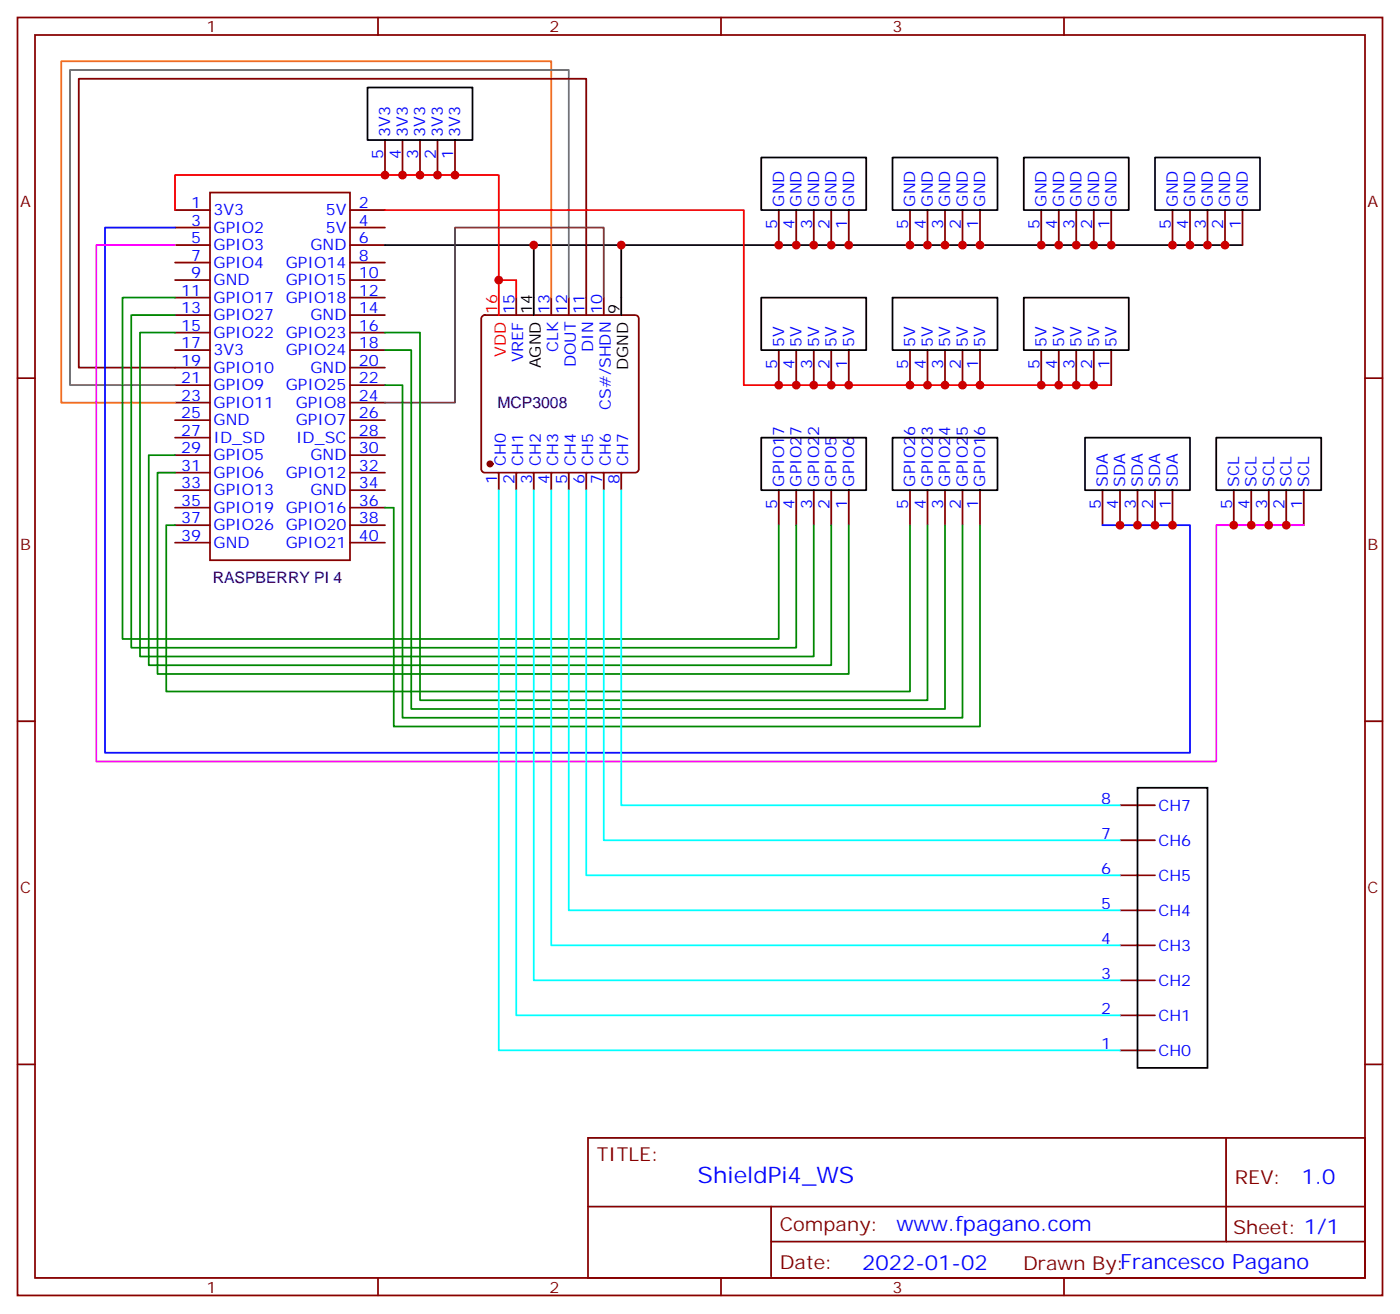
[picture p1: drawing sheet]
<svg xmlns="http://www.w3.org/2000/svg" width="282mm" height="265mm" viewBox="0 0 282 265" stroke-linecap="round" stroke-linejoin="round" font-family="sans-serif">
<g fill="none" stroke="#870000" stroke-width=".35">
<path d="M3.5 3.5h275.2v257.6h-275.2zM7.1 7.1h268.1v250.4h-268.1zM76.2 3.5v3.6M145.3 3.5v3.6M214.5 3.5v3.6M42.3 38.8h28.3v74.1h-28.3zM77.6 28.2v7.1M81.1 28.2v7.1M84.7 28.2v7.1M88.2 28.2v7.1M91.7 28.2v7.1M35.3 42.3h7"/>
<path d="M35.3 45.9h7M35.3 49.4h7M35.3 52.9h7M35.3 56.4h7M35.3 60h7M70.6 42.3h7M70.6 45.9h7M70.6 49.4h7M70.6 52.9h7M70.6 56.4h7M70.6 60h7M104.1 60v3.5"/>
<path d="M111.1 60v3.5M114.7 60v3.5M118.2 60v3.5M121.7 60v3.5M157 42.3v7.1M160.5 42.3v7.1M164 42.3v7.1M167.6 42.3v7.1M171.1 42.3v7.1M183.4 42.3v7.1M187 42.3v7.1M190.5 42.3v7.1"/>
<path d="M194 42.3v7.1M197.6 42.3v7.1M209.9 42.3v7.1M213.4 42.3v7.1M217 42.3v7.1M220.5 42.3v7.1M224 42.3v7.1M236.4 42.3v7.1M239.9 42.3v7.1M243.4 42.3v7.1M246.9 42.3v7.1M250.5 42.3v7.1"/>
<path d="M3.5 76.2h3.6M35.3 63.5h7M35.3 67h7M35.3 70.6h7M35.3 74.1h7M35.3 77.6h7M70.6 63.5h7M70.6 67h7M70.6 70.6h7M70.6 74.1h7M70.6 77.6h7M97.2 63.7l.5-.2h30.4a.71 .71 0 0 1 .7 .7v30.3a.76 .76 0 0 1-.7 .7h-30.4a.76 .76 0 0 1-.7-.7v-30.3z"/>
<path d="M157 70.6v7M160.5 70.6v7M164 70.6v7M167.6 70.6v7M171.1 70.6v7M183.4 70.6v7M187 70.6v7M190.5 70.6v7M194 70.6v7M197.6 70.6v7M209.9 70.6v7M213.4 70.6v7"/>
<path d="M217 70.6v7M220.5 70.6v7M224 70.6v7M275.2 76.2h3.5M35.3 81.1h7M35.3 84.7h7M35.3 88.2h7M35.3 91.7h7M35.3 95.2h7M35.3 98.8h7M70.6 81.1h7M70.6 84.7h7"/>
<path d="M70.6 88.2h7M70.6 91.7h7M70.6 95.2h7M70.6 98.8h7M100.5 95.2v3.6M104.1 95.2v3.6M107.6 95.2v3.6M111.1 95.2v3.6M114.7 95.2v3.6M118.2 95.2v3.6M121.7 95.2v3.6M125.2 95.2v3.6"/>
<path d="M157 98.8v7M160.5 98.8v7M164 98.8v7M167.6 98.8v7M171.1 98.8v7M183.4 98.8v7M187 98.8v7M190.5 98.8v7M194 98.8v7M197.6 98.8v7M222.2 98.8v7M225.8 98.8v7"/>
<path d="M229.3 98.8v7M232.8 98.8v7M236.4 98.8v7M248.7 98.8v7M252.2 98.8v7M255.8 98.8v7M259.3 98.8v7M262.8 98.8v7M35.3 102.3h7M35.3 105.8h7M35.3 109.4h7M70.6 102.3h7"/>
<path d="M70.6 105.8h7M70.6 109.4h7M3.5 145.3h3.6M275.2 145.3h3.5M225.8 176.4h7M225.8 169.3h7M225.8 162.3h7M225.8 197.6h7M225.8 190.5h7M225.8 183.4h7M3.5 214.5h3.6M225.8 211.7h7"/>
<path d="M225.8 204.6h7M275.2 214.5h3.5M118.5 229.3h156.7v28.2h-156.7zM247.2 229.3v20.9M76.2 257.5v3.6M118.6 243.2h156.4M145.3 257.5v3.6M155.4 250.2h119.6M155.4 243.2v14.1M214.5 257.5v3.6"/>
</g>
<g fill="none" stroke="#000" stroke-width=".35">
<path d="M74.1 17.6h21.1v10.6h-21.1zM153.5 31.7h21.1v10.6h-21.1zM179.9 31.7h21.2v10.6h-21.2zM206.4 31.7h21.1v10.6h-21.1zM232.8 31.7h21.2v10.6h-21.2zM77.6 49.4h172.9M107.6 49.4v14.1M125.2 49.4v14.1M153.5 60h21.1v10.6h-21.1zM179.9 60h21.2v10.6h-21.2zM206.4 60h21.1v10.6h-21.1zM153.5 88.2h21.1v10.6h-21.1z"/>
<path d="M179.9 88.2h21.2v10.6h-21.2zM218.7 88.2h21.2v10.6h-21.2zM245.2 88.2h21.1v10.6h-21.1zM229.3 158.7h14.1v56.5h-14.1z"/>
</g>
<circle cx="98.8" cy="93.5" r=".53" fill="#870000" stroke="#870000" stroke-width=".35"/>
<path d="M35.3 42.3v-7h65.2v28.2M77.6 42.3h72.3v35.3h74.1M100.5 56.4h3.6v3.6" fill="none" stroke="#f00" stroke-width=".35"/>
<path d="M111.1 60v-47.7h-98.8v68.8h23" fill="none" stroke="#f60" stroke-width=".35"/>
<path d="M114.7 60v-45.9h-100.6v63.5h21.2" fill="none" stroke="#666" stroke-width=".35"/>
<path d="M118.2 60v-44.1h-102.3v58.2h19.4" fill="none" stroke="#600" stroke-width=".35"/>
<path d="M121.7 60v-14.1h-30v35.2h-14.1" fill="none" stroke="#633" stroke-width=".35"/>
<path d="M35.3 45.9h-14.1v105.8h218.7v-45.9h-17.7" fill="none" stroke="#00f" stroke-width=".35"/>
<path d="M35.3 49.4h-15.9v104.1h225.8v-47.7h17.6" fill="none" stroke="#f0f" stroke-width=".35"/>
<path d="M35.3 60h-10.6v68.8h132.3v-23M35.3 63.5h-8.8v67h134v-24.7M35.3 67h-7.1v65.3h135.8v-26.5M77.6 67h7.1v74.1h102.3v-35.3M77.6 70.6h5.3v72.3h107.6v-37.1M77.6 77.6h3.5v67h112.9v-38.8M35.3 91.7h-5.3v42.4h137.6v-28.3M35.3 95.2h-3.6v40.6h139.4v-30M35.3 105.8h-1.8v33.5h149.9v-33.5M77.6 102.3h1.8v44.1h118.2v-40.6" fill="none" stroke="#008700" stroke-width=".35"/>
<path d="M100.5 98.8v112.9h125.3M104.1 98.8v105.8h121.7M107.6 98.8v98.8h118.2M111.1 98.8v91.7h114.7M114.7 98.8v84.6h111.1M118.2 98.8v77.6h107.6M121.7 98.8v70.5h104.1M125.2 98.8v63.5h100.6" fill="none" stroke="#0ff" stroke-width=".35"/>
<g fill="#c00">
<circle cx="125.2" cy="49.4" r=".88"/>
<circle cx="107.6" cy="49.4" r=".88"/>
<circle cx="100.5" cy="56.4" r=".88"/>
<circle cx="91.7" cy="35.3" r=".88"/>
<circle cx="88.2" cy="35.3" r=".88"/>
<circle cx="84.7" cy="35.3" r=".88"/>
<circle cx="81.1" cy="35.3" r=".88"/>
<circle cx="77.6" cy="35.3" r=".88"/>
<circle cx="171.1" cy="49.4" r=".88"/>
<circle cx="167.6" cy="49.4" r=".88"/>
<circle cx="164" cy="49.4" r=".88"/>
<circle cx="160.5" cy="49.4" r=".88"/>
<circle cx="157" cy="49.4" r=".88"/>
<circle cx="197.6" cy="49.4" r=".88"/>
<circle cx="194" cy="49.4" r=".88"/>
<circle cx="190.5" cy="49.4" r=".88"/>
<circle cx="187" cy="49.4" r=".88"/>
<circle cx="183.4" cy="49.4" r=".88"/>
<circle cx="220.5" cy="49.4" r=".88"/>
<circle cx="217" cy="49.4" r=".88"/>
<circle cx="213.4" cy="49.4" r=".88"/>
<circle cx="209.9" cy="49.4" r=".88"/>
<circle cx="224" cy="49.4" r=".88"/>
<circle cx="246.9" cy="49.4" r=".88"/>
<circle cx="243.4" cy="49.4" r=".88"/>
<circle cx="239.9" cy="49.4" r=".88"/>
<circle cx="236.4" cy="49.4" r=".88"/>
<circle cx="171.1" cy="77.6" r=".88"/>
<circle cx="167.6" cy="77.6" r=".88"/>
<circle cx="164" cy="77.6" r=".88"/>
<circle cx="160.5" cy="77.6" r=".88"/>
<circle cx="157" cy="77.6" r=".88"/>
<circle cx="197.6" cy="77.6" r=".88"/>
<circle cx="194" cy="77.6" r=".88"/>
<circle cx="190.5" cy="77.6" r=".88"/>
<circle cx="187" cy="77.6" r=".88"/>
<circle cx="183.4" cy="77.6" r=".88"/>
<circle cx="220.5" cy="77.6" r=".88"/>
<circle cx="217" cy="77.6" r=".88"/>
<circle cx="213.4" cy="77.6" r=".88"/>
<circle cx="209.9" cy="77.6" r=".88"/>
<circle cx="259.3" cy="105.8" r=".88"/>
<circle cx="255.8" cy="105.8" r=".88"/>
<circle cx="252.2" cy="105.8" r=".88"/>
<circle cx="248.7" cy="105.8" r=".88"/>
<circle cx="236.4" cy="105.8" r=".88"/>
<circle cx="232.8" cy="105.8" r=".88"/>
<circle cx="229.3" cy="105.8" r=".88"/>
<circle cx="225.8" cy="105.8" r=".88"/>
</g>
<text font-size="4.6" fill="#00f" x="140.6" y="238.3">ShieldPi4_WS</text>
<g font-size="4.2" fill="#00f">
<text x="262.3" y="238.6">1.0</text>
<text x="180.7" y="248.1">www.fpagano.com</text>
<text x="173.8" y="255.9">2022-01-02</text>
</g>
<g font-size="3.9" fill="#800">
<text x="120.3" y="233.9">TITLE:</text>
<text x="248.9" y="238.6">REV:</text>
<text x="157.2" y="248.1">Company:</text>
<text x="248.6" y="248.7">Sheet: 1/1</text>
<text x="157.2" y="255.8">Date:</text>
<text x="206.2" y="255.9">Drawn By:Francesco Pagano</text>
</g>
<g font-size="3.2" fill="#800">
<text x="41.6" y="6.5">1</text>
<text x="110.8" y="6.5">2</text>
<text x="179.9" y="6.5">3</text>
<text x="4.1" y="41.6">A</text>
<text x="275.7" y="41.6">A</text>
<text x="4.1" y="110.8">B</text>
<text x="275.7" y="110.8">B</text>
<text x="4.1" y="179.9">C</text>
<text x="275.7" y="179.9">C</text>
<text x="41.6" y="260.5">1</text>
<text x="110.8" y="260.5">2</text>
<text x="179.9" y="260.5">3</text>
</g>
<g font-size="3.2" fill="#00f">
<text x="78.7" y="27.5" transform="rotate(-90 78.7 27.5)">3V3</text>
<text x="82.2" y="27.5" transform="rotate(-90 82.2 27.5)">3V3</text>
<text x="85.7" y="27.5" transform="rotate(-90 85.7 27.5)">3V3</text>
<text x="89.3" y="27.5" transform="rotate(-90 89.3 27.5)">3V3</text>
<text x="92.8" y="27.5" transform="rotate(-90 92.8 27.5)">3V3</text>
<text x="77.3" y="32" transform="rotate(-90 77.3 32)">5</text>
<text x="80.8" y="32" transform="rotate(-90 80.8 32)">4</text>
<text x="84.3" y="32" transform="rotate(-90 84.3 32)">3</text>
<text x="87.8" y="32" transform="rotate(-90 87.8 32)">2</text>
<text x="91.4" y="32" transform="rotate(-90 91.4 32)">1</text>
<text x="38.6" y="42">1</text>
<text x="72.3" y="42">2</text>
<text x="158" y="41.6" transform="rotate(-90 158 41.6)">GND</text>
<text x="161.6" y="41.6" transform="rotate(-90 161.6 41.6)">GND</text>
<text x="165.1" y="41.6" transform="rotate(-90 165.1 41.6)">GND</text>
<text x="168.6" y="41.6" transform="rotate(-90 168.6 41.6)">GND</text>
<text x="172.2" y="41.6" transform="rotate(-90 172.2 41.6)">GND</text>
<text x="184.5" y="41.6" transform="rotate(-90 184.5 41.6)">GND</text>
<text x="188" y="41.6" transform="rotate(-90 188 41.6)">GND</text>
<text x="191.6" y="41.6" transform="rotate(-90 191.6 41.6)">GND</text>
<text x="195.1" y="41.6" transform="rotate(-90 195.1 41.6)">GND</text>
<text x="198.6" y="41.6" transform="rotate(-90 198.6 41.6)">GND</text>
<text x="211" y="41.6" transform="rotate(-90 211 41.6)">GND</text>
<text x="214.5" y="41.6" transform="rotate(-90 214.5 41.6)">GND</text>
<text x="218" y="41.6" transform="rotate(-90 218 41.6)">GND</text>
<text x="221.5" y="41.6" transform="rotate(-90 221.5 41.6)">GND</text>
<text x="225.1" y="41.6" transform="rotate(-90 225.1 41.6)">GND</text>
<text x="237.4" y="41.6" transform="rotate(-90 237.4 41.6)">GND</text>
<text x="240.9" y="41.6" transform="rotate(-90 240.9 41.6)">GND</text>
<text x="244.5" y="41.6" transform="rotate(-90 244.5 41.6)">GND</text>
<text x="248" y="41.6" transform="rotate(-90 248 41.6)">GND</text>
<text x="251.5" y="41.6" transform="rotate(-90 251.5 41.6)">GND</text>
<text x="38.6" y="45.5">3</text>
<text x="43" y="43.4">3V3</text>
<text x="43" y="46.9">GPIO2</text>
<text x="65.7" y="43.4">5V</text>
<text x="65.7" y="46.9">5V</text>
<text x="72.3" y="45.5">4</text>
<text x="156.6" y="46.1" transform="rotate(-90 156.6 46.1)">5</text>
<text x="160.2" y="46.1" transform="rotate(-90 160.2 46.1)">4</text>
<text x="163.7" y="46.1" transform="rotate(-90 163.7 46.1)">3</text>
<text x="167.2" y="46.1" transform="rotate(-90 167.2 46.1)">2</text>
<text x="170.7" y="46.1" transform="rotate(-90 170.7 46.1)">1</text>
<text x="183.1" y="46.1" transform="rotate(-90 183.1 46.1)">5</text>
<text x="186.6" y="46.1" transform="rotate(-90 186.6 46.1)">4</text>
<text x="190.1" y="46.1" transform="rotate(-90 190.1 46.1)">3</text>
<text x="193.7" y="46.1" transform="rotate(-90 193.7 46.1)">2</text>
<text x="197.2" y="46.1" transform="rotate(-90 197.2 46.1)">1</text>
<text x="209.5" y="46.1" transform="rotate(-90 209.5 46.1)">5</text>
<text x="213.1" y="46.1" transform="rotate(-90 213.1 46.1)">4</text>
<text x="216.6" y="46.1" transform="rotate(-90 216.6 46.1)">3</text>
<text x="220.1" y="46.1" transform="rotate(-90 220.1 46.1)">2</text>
<text x="223.7" y="46.1" transform="rotate(-90 223.7 46.1)">1</text>
<text x="236" y="46.1" transform="rotate(-90 236 46.1)">5</text>
<text x="239.5" y="46.1" transform="rotate(-90 239.5 46.1)">4</text>
<text x="243.1" y="46.1" transform="rotate(-90 243.1 46.1)">3</text>
<text x="246.6" y="46.1" transform="rotate(-90 246.6 46.1)">2</text>
<text x="250.1" y="46.1" transform="rotate(-90 250.1 46.1)">1</text>
<text x="38.6" y="49">5</text>
<text x="38.6" y="52.6">7</text>
<text x="43" y="50.4">GPIO3</text>
<text x="43" y="54">GPIO4</text>
<text x="57.6" y="54">GPIO14</text>
<text x="62.6" y="50.4">GND</text>
<text x="72.3" y="49">6</text>
<text x="72.3" y="52.6">8</text>
<text x="36.5" y="59.6">11</text>
<text x="38.6" y="56.1">9</text>
<text x="43" y="57.5">GND</text>
<text x="57.6" y="57.5">GPIO15</text>
<text x="72.3" y="56.1">10</text>
<text x="72.3" y="59.6">12</text>
<text x="36.5" y="63.1">13</text>
<text x="43" y="61">GPIO17</text>
<text x="43" y="64.6">GPIO27</text>
<text x="57.6" y="61">GPIO18</text>
<text x="62.6" y="64.6">GND</text>
<text x="72.3" y="63.1">14</text>
<text x="103.7" y="63.3" transform="rotate(-90 103.7 63.3)">15</text>
<text x="110.8" y="63.3" transform="rotate(-90 110.8 63.3)">13</text>
<text x="114.3" y="63.3" transform="rotate(-90 114.3 63.3)">12</text>
<text x="117.8" y="63.3" transform="rotate(-90 117.8 63.3)">11</text>
<text x="121.4" y="63.3" transform="rotate(-90 121.4 63.3)">10</text>
<text x="36.5" y="66.7">15</text>
<text x="36.5" y="70.2">17</text>
<text x="43" y="68.1">GPIO22</text>
<text x="43" y="71.6">3V3</text>
<text x="57.6" y="68.1">GPIO23</text>
<text x="57.6" y="71.6">GPIO24</text>
<text x="72.3" y="66.7">16</text>
<text x="72.3" y="70.2">18</text>
<text x="112.5" y="71" transform="rotate(-90 112.5 71)">CLK</text>
<text x="119.6" y="71" transform="rotate(-90 119.6 71)">DIN</text>
<text x="158" y="69.8" transform="rotate(-90 158 69.8)">5V</text>
<text x="161.6" y="69.8" transform="rotate(-90 161.6 69.8)">5V</text>
<text x="165.1" y="69.8" transform="rotate(-90 165.1 69.8)">5V</text>
<text x="168.6" y="69.8" transform="rotate(-90 168.6 69.8)">5V</text>
<text x="172.2" y="69.8" transform="rotate(-90 172.2 69.8)">5V</text>
<text x="184.5" y="69.8" transform="rotate(-90 184.5 69.8)">5V</text>
<text x="188" y="69.8" transform="rotate(-90 188 69.8)">5V</text>
<text x="191.6" y="69.8" transform="rotate(-90 191.6 69.8)">5V</text>
<text x="195.1" y="69.8" transform="rotate(-90 195.1 69.8)">5V</text>
<text x="198.6" y="69.8" transform="rotate(-90 198.6 69.8)">5V</text>
<text x="211" y="69.8" transform="rotate(-90 211 69.8)">5V</text>
<text x="214.5" y="69.8" transform="rotate(-90 214.5 69.8)">5V</text>
<text x="218" y="69.8" transform="rotate(-90 218 69.8)">5V</text>
<text x="221.5" y="69.8" transform="rotate(-90 221.5 69.8)">5V</text>
<text x="225.1" y="69.8" transform="rotate(-90 225.1 69.8)">5V</text>
<text x="36.5" y="73.7">19</text>
<text x="36.5" y="77.3">21</text>
<text x="43" y="75.1">GPIO10</text>
<text x="62.6" y="75.1">GND</text>
<text x="72.3" y="73.7">20</text>
<text x="72.3" y="77.3">22</text>
<text x="105.5" y="73" transform="rotate(-90 105.5 73)">VREF</text>
<text x="116.1" y="74" transform="rotate(-90 116.1 74)">DOUT</text>
<text x="156.6" y="74.3" transform="rotate(-90 156.6 74.3)">5</text>
<text x="160.2" y="74.3" transform="rotate(-90 160.2 74.3)">4</text>
<text x="163.7" y="74.3" transform="rotate(-90 163.7 74.3)">3</text>
<text x="167.2" y="74.3" transform="rotate(-90 167.2 74.3)">2</text>
<text x="170.7" y="74.3" transform="rotate(-90 170.7 74.3)">1</text>
<text x="183.1" y="74.3" transform="rotate(-90 183.1 74.3)">5</text>
<text x="186.6" y="74.3" transform="rotate(-90 186.6 74.3)">4</text>
<text x="190.1" y="74.3" transform="rotate(-90 190.1 74.3)">3</text>
<text x="193.7" y="74.3" transform="rotate(-90 193.7 74.3)">2</text>
<text x="197.2" y="74.3" transform="rotate(-90 197.2 74.3)">1</text>
<text x="209.5" y="74.3" transform="rotate(-90 209.5 74.3)">5</text>
<text x="213.1" y="74.3" transform="rotate(-90 213.1 74.3)">4</text>
<text x="216.6" y="74.3" transform="rotate(-90 216.6 74.3)">3</text>
<text x="220.1" y="74.3" transform="rotate(-90 220.1 74.3)">2</text>
<text x="223.7" y="74.3" transform="rotate(-90 223.7 74.3)">1</text>
<text x="36.5" y="80.8">23</text>
<text x="43" y="78.7">GPIO9</text>
<text x="43" y="82.2">GPIO11</text>
<text x="57.6" y="78.7">GPIO25</text>
<text x="59.6" y="82.2">GPIO8</text>
<text x="72.3" y="80.8">24</text>
<text x="123.1" y="82.6" transform="rotate(-90 123.1 82.6)">CS#/SHDN</text>
<text x="36.5" y="84.3">25</text>
<text x="36.5" y="87.8">27</text>
<text x="43" y="85.7">GND</text>
<text x="43" y="89.3">ID_SD</text>
<text x="59.6" y="85.7">GPIO7</text>
<text x="59.7" y="89.3">ID_SC</text>
<text x="72.3" y="84.3">26</text>
<text x="72.3" y="87.8">28</text>
<text x="36.5" y="91.4">29</text>
<text x="36.5" y="94.9">31</text>
<text x="43" y="92.8">GPIO5</text>
<text x="62.6" y="92.8">GND</text>
<text x="72.3" y="91.4">30</text>
<text x="72.3" y="94.9">32</text>
<text x="102" y="93.9" transform="rotate(-90 102 93.9)">CH0</text>
<text x="105.5" y="93.9" transform="rotate(-90 105.5 93.9)">CH1</text>
<text x="109" y="93.9" transform="rotate(-90 109 93.9)">CH2</text>
<text x="112.5" y="93.9" transform="rotate(-90 112.5 93.9)">CH3</text>
<text x="116.1" y="93.9" transform="rotate(-90 116.1 93.9)">CH4</text>
<text x="119.6" y="93.9" transform="rotate(-90 119.6 93.9)">CH5</text>
<text x="123.1" y="93.9" transform="rotate(-90 123.1 93.9)">CH6</text>
<text x="126.6" y="93.9" transform="rotate(-90 126.6 93.9)">CH7</text>
<text x="36.5" y="98.4">33</text>
<text x="36.5" y="102">35</text>
<text x="43" y="96.3">GPIO6</text>
<text x="43" y="99.8">GPIO13</text>
<text x="57.6" y="96.3">GPIO12</text>
<text x="62.6" y="99.8">GND</text>
<text x="72.3" y="98.4">34</text>
<text x="72.3" y="102">36</text>
<text x="100.2" y="97.4" transform="rotate(-90 100.2 97.4)">1</text>
<text x="103.7" y="97.4" transform="rotate(-90 103.7 97.4)">2</text>
<text x="107.2" y="97.4" transform="rotate(-90 107.2 97.4)">3</text>
<text x="110.8" y="97.4" transform="rotate(-90 110.8 97.4)">4</text>
<text x="114.3" y="97.4" transform="rotate(-90 114.3 97.4)">5</text>
<text x="117.8" y="97.4" transform="rotate(-90 117.8 97.4)">6</text>
<text x="121.4" y="97.4" transform="rotate(-90 121.4 97.4)">7</text>
<text x="124.9" y="97.4" transform="rotate(-90 124.9 97.4)">8</text>
<text x="158" y="98.1" transform="rotate(-90 158 98.1)">GPIO17</text>
<text x="161.6" y="98.1" transform="rotate(-90 161.6 98.1)">GPIO27</text>
<text x="165.1" y="98.1" transform="rotate(-90 165.1 98.1)">GPIO22</text>
<text x="168.6" y="98.1" transform="rotate(-90 168.6 98.1)">GPIO5</text>
<text x="172.2" y="98.1" transform="rotate(-90 172.2 98.1)">GPIO6</text>
<text x="184.5" y="98.1" transform="rotate(-90 184.5 98.1)">GPIO26</text>
<text x="188" y="98.1" transform="rotate(-90 188 98.1)">GPIO23</text>
<text x="191.6" y="98.1" transform="rotate(-90 191.6 98.1)">GPIO24</text>
<text x="195.1" y="98.1" transform="rotate(-90 195.1 98.1)">GPIO25</text>
<text x="198.6" y="98.1" transform="rotate(-90 198.6 98.1)">GPIO16</text>
<text x="223.3" y="98.1" transform="rotate(-90 223.3 98.1)">SDA</text>
<text x="226.8" y="98.1" transform="rotate(-90 226.8 98.1)">SDA</text>
<text x="230.4" y="98.1" transform="rotate(-90 230.4 98.1)">SDA</text>
<text x="233.9" y="98.1" transform="rotate(-90 233.9 98.1)">SDA</text>
<text x="237.4" y="98.1" transform="rotate(-90 237.4 98.1)">SDA</text>
<text x="249.8" y="98.1" transform="rotate(-90 249.8 98.1)">SCL</text>
<text x="253.3" y="98.1" transform="rotate(-90 253.3 98.1)">SCL</text>
<text x="256.8" y="98.1" transform="rotate(-90 256.8 98.1)">SCL</text>
<text x="260.3" y="98.1" transform="rotate(-90 260.3 98.1)">SCL</text>
<text x="263.9" y="98.1" transform="rotate(-90 263.9 98.1)">SCL</text>
<text x="36.5" y="105.5">37</text>
<text x="43" y="103.4">GPIO19</text>
<text x="43" y="106.9">GPIO26</text>
<text x="57.6" y="103.4">GPIO16</text>
<text x="57.6" y="106.9">GPIO20</text>
<text x="72.3" y="105.5">38</text>
<text x="156.6" y="102.6" transform="rotate(-90 156.6 102.6)">5</text>
<text x="160.2" y="102.6" transform="rotate(-90 160.2 102.6)">4</text>
<text x="163.7" y="102.6" transform="rotate(-90 163.7 102.6)">3</text>
<text x="167.2" y="102.6" transform="rotate(-90 167.2 102.6)">2</text>
<text x="170.7" y="102.6" transform="rotate(-90 170.7 102.6)">1</text>
<text x="183.1" y="102.6" transform="rotate(-90 183.1 102.6)">5</text>
<text x="186.6" y="102.6" transform="rotate(-90 186.6 102.6)">4</text>
<text x="190.1" y="102.6" transform="rotate(-90 190.1 102.6)">3</text>
<text x="193.7" y="102.6" transform="rotate(-90 193.7 102.6)">2</text>
<text x="197.2" y="102.6" transform="rotate(-90 197.2 102.6)">1</text>
<text x="221.9" y="102.6" transform="rotate(-90 221.9 102.6)">5</text>
<text x="225.4" y="102.6" transform="rotate(-90 225.4 102.6)">4</text>
<text x="229" y="102.6" transform="rotate(-90 229 102.6)">3</text>
<text x="232.5" y="102.6" transform="rotate(-90 232.5 102.6)">2</text>
<text x="236" y="102.6" transform="rotate(-90 236 102.6)">1</text>
<text x="248.4" y="102.6" transform="rotate(-90 248.4 102.6)">5</text>
<text x="251.9" y="102.6" transform="rotate(-90 251.9 102.6)">4</text>
<text x="255.4" y="102.6" transform="rotate(-90 255.4 102.6)">3</text>
<text x="258.9" y="102.6" transform="rotate(-90 258.9 102.6)">2</text>
<text x="262.5" y="102.6" transform="rotate(-90 262.5 102.6)">1</text>
<text x="36.5" y="109">39</text>
<text x="43" y="110.4">GND</text>
<text x="57.6" y="110.4">GPIO21</text>
<text x="72.3" y="109">40</text>
<text x="222" y="161.9">8</text>
<text x="233.5" y="163.3">CH7</text>
<text x="222" y="169">7</text>
<text x="233.5" y="170.4">CH6</text>
<text x="222" y="176">6</text>
<text x="233.5" y="177.4">CH5</text>
<text x="222" y="183.1">5</text>
<text x="233.5" y="184.5">CH4</text>
<text x="222" y="190.1">4</text>
<text x="233.5" y="191.6">CH3</text>
<text x="222" y="197.2">3</text>
<text x="233.5" y="198.6">CH2</text>
<text x="222" y="204.3">2</text>
<text x="233.5" y="205.7">CH1</text>
<text x="222" y="211.3">1</text>
<text x="233.5" y="212.7">CH0</text>
</g>
<g font-size="3.2" fill="#f00">
<text x="100.2" y="63.3" transform="rotate(-90 100.2 63.3)">16</text>
<text x="102" y="71.9" transform="rotate(-90 102 71.9)">VDD</text>
</g>
<g font-size="3.2">
<text x="107.2" y="63.3" transform="rotate(-90 107.2 63.3)">14</text>
<text x="124.9" y="63.3" transform="rotate(-90 124.9 63.3)">9</text>
<text x="109" y="74.3" transform="rotate(-90 109 74.3)">AGND</text>
<text x="126.6" y="74.5" transform="rotate(-90 126.6 74.5)">DGND</text>
</g>
<g font-size="3.2" fill="#000080">
<text x="100.3" y="82.3">MCP3008</text>
<text x="42.9" y="117.6">RASPBERRY PI 4</text>
</g>
</svg>
